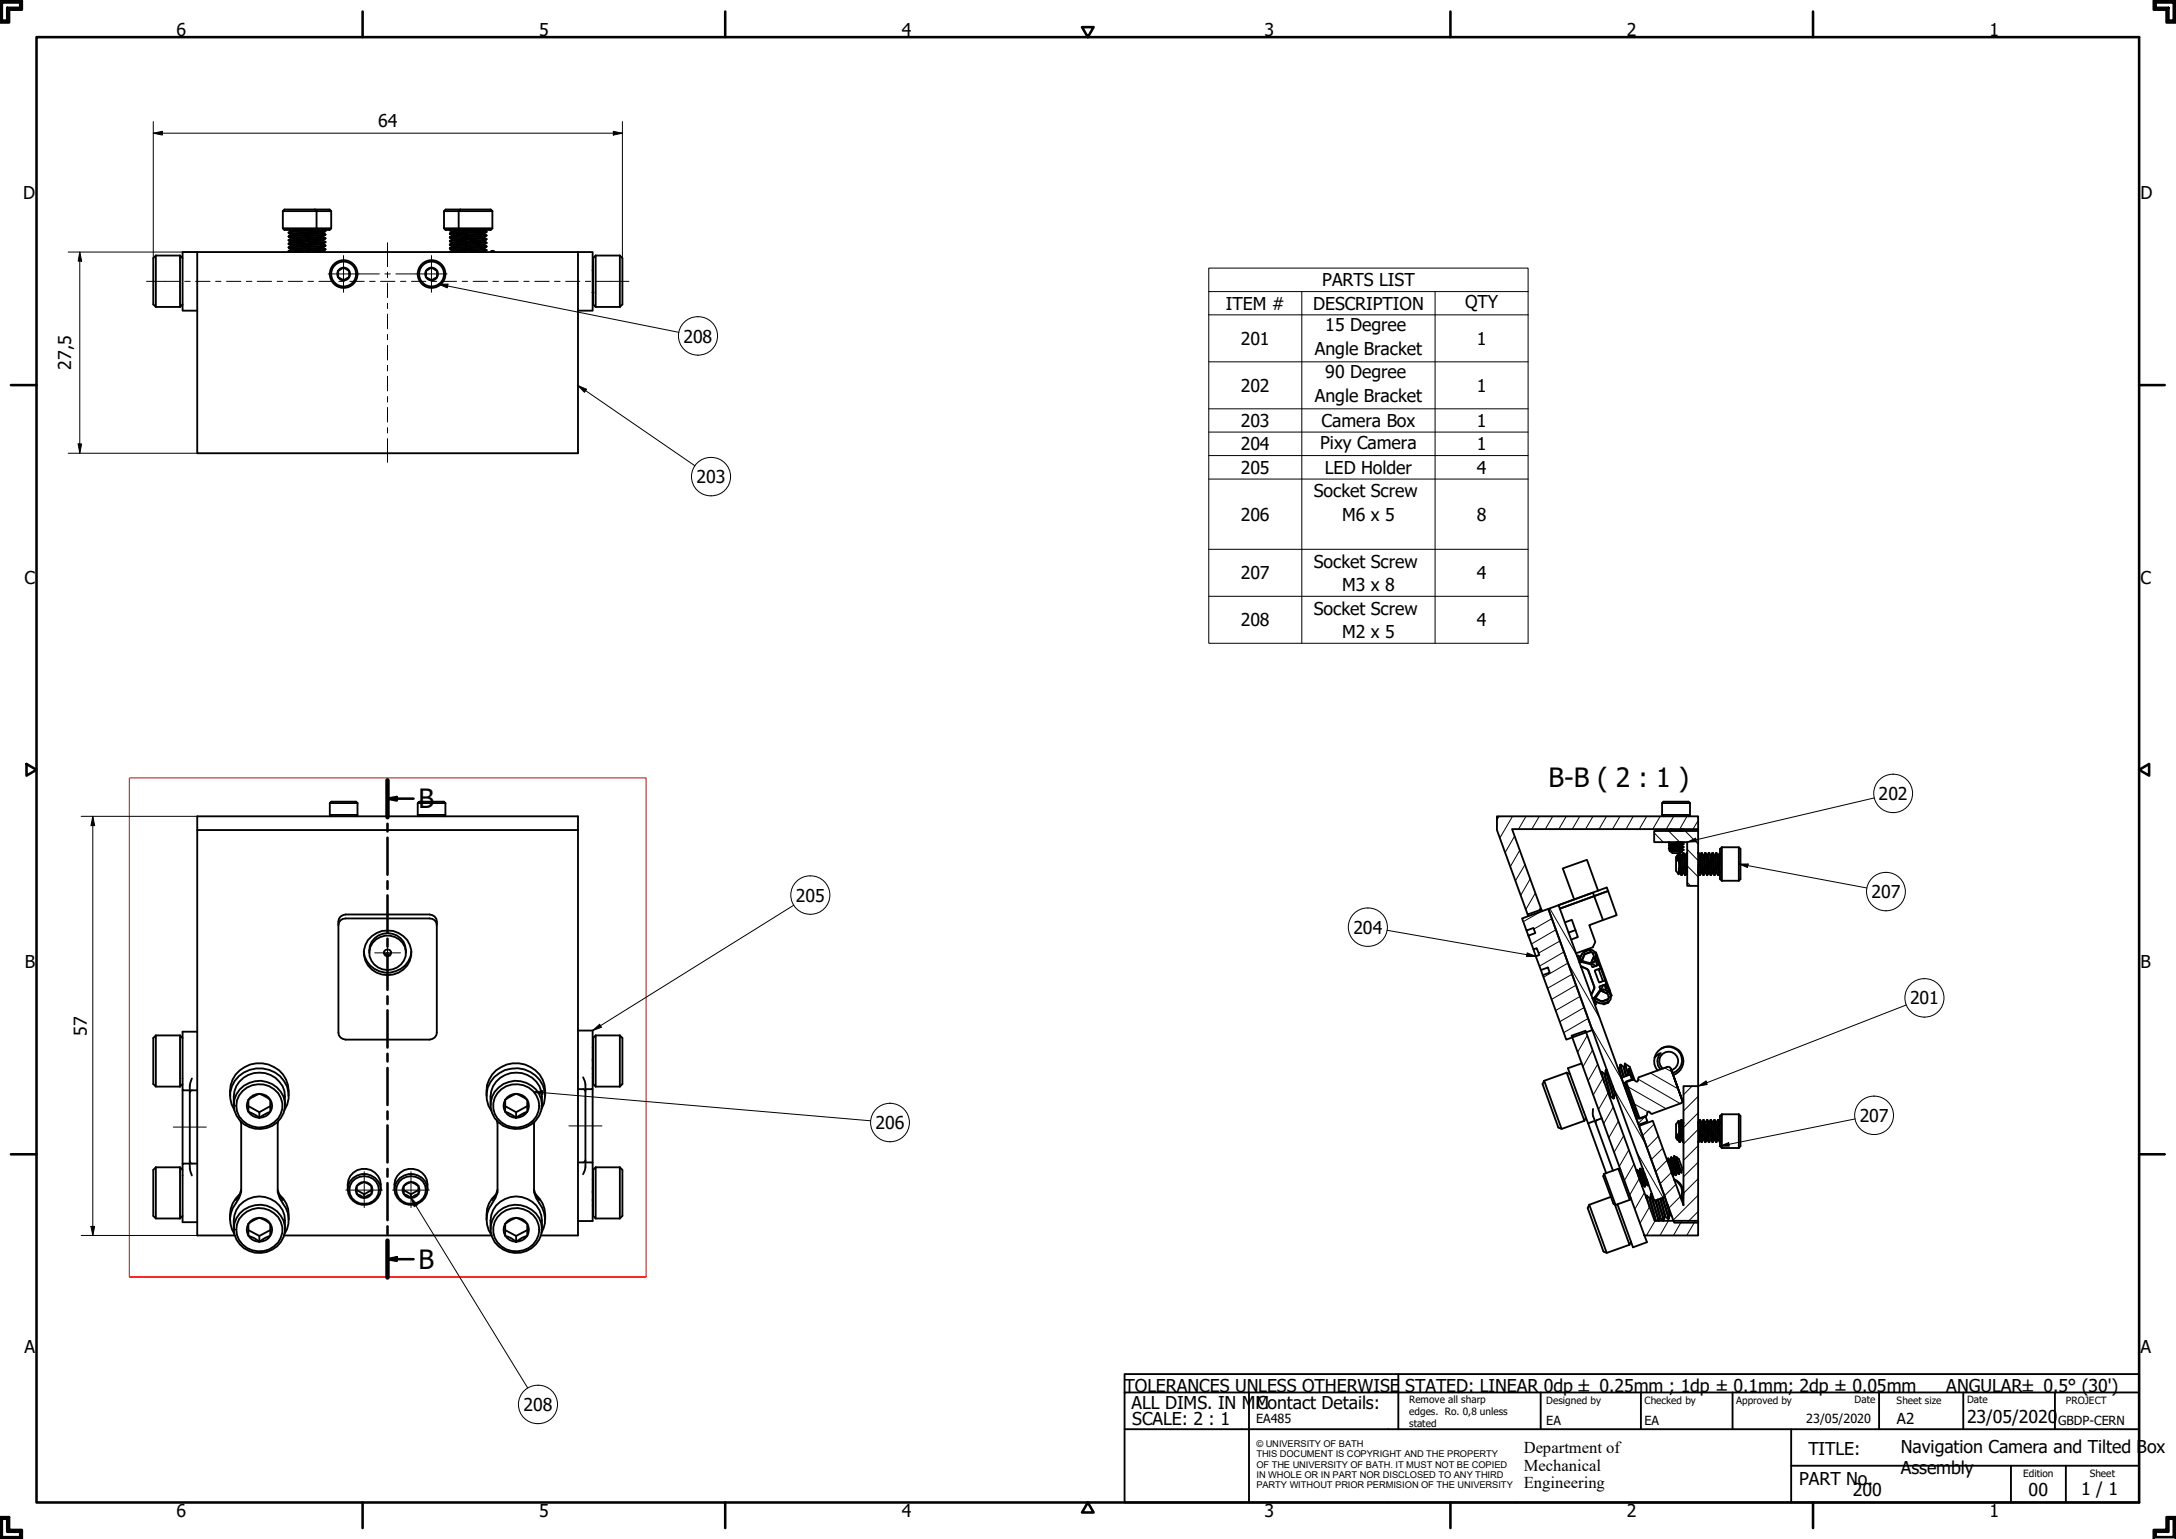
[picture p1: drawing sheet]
<svg xmlns="http://www.w3.org/2000/svg" width="594mm" height="420mm" viewBox="0 0 594 420" stroke-linecap="round" stroke-linejoin="round" font-family="sans-serif">
<!-- layer: Hatch (ISO) -->
<g fill="none" stroke="#000" stroke-width=".27">
<path d="M409.3 222.9l-.6 1M412.9 222.9l-3.5 5.9M413.5 228.3l-2.6 4.5M414.9 232.1l-2.6 4.5M416.4 236l-2.7 4.5M416.6 222.9l-2 3.5M417.8 239.9l-2.6 4.6M420.2 222.9l-2 3.5M423.9 222.9l-2 3.5M427.6 222.9l-2 3.5M431.3 222.9l-2 3.5M434.9 222.9l-2 3.5"/>
<path d="M438.6 222.9l-2 3.5M442.3 222.9l-2.1 3.5M445.9 222.9l-2 3.5M449.6 222.9l-2.1 3.5M451.6 227.4l2.5 2.5M453.3 222.9l-2.1 3.5M455.5 226.9l3.1 3M456.9 222.9l-2 3.5M460.1 226.9l3.5 3.5M460.6 222.9l-2 3.5M460.6 236.4l3 3M460.6 231.9l3 3"/>
<path d="M463.6 224l-1.4 2.4M419.2 243.8l-2.6 4.5M420.6 247.7l-.5 .9M420.8 248.8l-4.9 2.8M423.1 248l7.4 12.8M423.7 250.8l-5 2.9M424.8 253.9l-6.7 3.8M425.9 256.9l-5.8 3.3M427 259.9l-6.7 3.9M460.6 240.9l1 1M428.1 262.9l-6.7 3.9M428.1 263l8.7 15"/>
<path d="M429.2 266l-6.7 3.8M430.3 269l-6.7 3.8M431.4 272l-6.7 3.9M432.5 275.1l-6.7 3.8M433.6 278l-6.7 3.9M429.8 282.5l-.5 .9M433.3 282.7l-2.6 4.6M434.3 280.1l8.7 15M434.7 281.1l-.6 .3M434.8 286.7l-2.6 4.5M436.2 290.6l-2.6 4.5M437.6 294.4l-2.6 4.5"/>
<path d="M439 298.4l-2.6 4.5M440.6 297.3l8.7 15M443.9 296.4l11 6.3M444.3 296.2l-.7 .6M445.5 299.5l-.7 .6M447.2 294.6l11.5 6.7M450.7 293l7.5 4.3M454.5 291.6l2 1.1M457.9 296.6h.1M462 296.5l-2.4 2.4M463.6 299.3l-4 4M440.4 302.2l-2.6 4.5"/>
<path d="M441.8 306.1l-2.6 4.5M443.3 310l-2.6 4.6M444.7 313.9l-2.6 4.5M445.6 301l4.3 2.5M446.1 317.8l-2.6 4.5M446.7 302.8l-.7 .6M446.8 314.6l7.2 12.3M449 305l-1.8 1.7M450.7 304h.1M451.5 306.9l-3.1 3.1M452.8 310.2l-3.2 3.2M454 313.5l-3.2 3.1"/>
<path d="M455.1 316.8l-3.1 3.1M463.6 317.3l-4 4M463.6 312.8l-4 4M463.6 308.3l-4 4M463.6 303.8l-4 4M447.5 321.7l-2.6 4.5M448.9 325.6l-2.6 4.5M450.3 329.5l-2.6 4.5M451.9 333.3l-2.4 4M455.5 333.3l-2.3 4M456.3 320.1l-3.1 3.1M457.5 323.4l-3.1 3.1"/>
<path d="M458.7 326.7l-3.1 3.1M459.2 333.3l-2.3 4M462.9 333.3l-2.4 4M463.6 330.8l-3 3M463.6 326.3l-6.8 6.8M463.6 321.8l-4 4"/>
</g>
<!-- layer: 0 -->
<path d="M35.3 348.6v-136.2h141.1v136.2h-141.1h141.1" fill="none" stroke="#f00" stroke-width=".27"/>
<!-- layer: Visible (ISO) -->
<g fill="none" stroke="#000" stroke-width=".51">
<path d="M77.2 57.6h13.2M86 57.2l.4 .4v4.7l-.4 .5M121.2 57.6h13.2M125.7 57.2l-.5 .4v4.7l.5 .5M134.4 57.6l-.4-.4h-12.3l-.5 .4v4.7M134.4 57.6v4.7M42.5 69.8l-.7 .7v12.6l.7 .7h6.6M42.5 69.8v14M42.5 69.8h6.6M49.1 69.8v14M49.1 69.8l.7 .7M53.8 68.8h104v54.9h-104z"/>
<path d="M53.8 68.8h-4v16h4M77.2 62.3v-4.7l.5-.4h12.3l.4 .4v4.7M77.2 62.3l.5 .5h12.3l.4-.5M77.2 62.3h13.2M78.8 68.5l3.7 .3M78.8 67.5l6 .5M78.8 65.5l6 .5M78.8 64.5l6 .5M78.8 63.5l6 .5M78.8 68.6l1.5 .2M78.8 67.6l6 .5M78.8 66.7l6 .5-.7 .3"/>
<path d="M78.8 65.6l6 .5M78.8 64.6l6 .5M78.8 63.5l.1 .2h.5l5.4 .4M78.8 67.7l.7 .4 4.6 .4M78.8 66.7l1 .4 4.3 .4M78.8 65.6l1 .5 4.3 .4M78.8 64.6l1 .5 4.3 .4M78.8 63.7l.7 .4 4.6 .4M78.8 64.5v.1M78.8 65.5v.1M78.8 66.5v.2M78.8 67.5v.1"/>
<path d="M78.8 68.5v.1M78.8 68.6l.3 .2M79.1 62.8l.7 .3 3.7 .3 .6 .2M79.4 66.1l-.6 .4 6 .5M79.4 68.1l4.7 .5M79.4 67.1l4.7 .5M79.4 66.1l4.7 .5M79.4 65.1l4.7 .5M79.4 64.1l4.7 .5M79.4 63.1l4.7 .5M79.4 63v.1M79.4 64v.1"/>
<path d="M79.4 65v.1M79.4 66v.1M79.4 67v.1M79.4 68v.1M79.4 68.1l-.6 .4M79.4 67.1l-.6 .4M79.4 65.1l-.6 .4M79.4 64.1l-.6 .4M79.4 63.1l-.6 .4M80.3 62.8l4.5 .4-.7 .3M82.5 62.8l2.3 .2M84.1 64.5v.1"/>
<path d="M84.1 65.5v.1M84.1 66.5v.1M84.1 67.5v.1M84.1 68.5v.1M84.1 68.6l.4 .2M84.1 67.6l.7 .4M84.1 66.6l.7 .4M84.1 65.6l.7 .4M84.1 64.6l.7 .4M84.1 63.6l.7 .4M84.5 62.8l.3 .2M84.8 63v.1"/>
<path d="M84.8 64v.1M84.8 65v.1M84.8 66v.1M84.8 67v.1M84.8 68v.1M84.8 68.1l-.7 .4M84.8 66.1l-.7 .4M84.8 65.1l-.7 .4M84.8 64.1l-.7 .4M85.2 62.8h-.6M87 62.8l-2.2 .2M88.1 68.5l-2.9 .3"/>
<path d="M88.1 66.5l-3.5 .3M88.1 65.5l-3.5 .3M88.1 64.5l-3.5 .3M88.1 63.5l-3.5 .4M88.1 68.6l-1.1 .2M88.1 67.6l-3.3 .3M88.1 66.5l-.6 .3-2.7 .2M88.1 65.6l-3.3 .4M88.1 64.6l-3.3 .3M88.1 63.6l-3.3 .3M88.1 63.5v.1M88.1 64.5v.1"/>
<path d="M88.1 65.5v.1M88.1 67.5v.1M88.1 68.5v.1M88.1 68.6l.4 .2M88.1 67.6l.7 .4M88.1 66.6l.7 .4M88.1 65.6l.7 .4M88.1 64.6l.7 .4M88.1 63.6l.7 .4M88.5 62.8l.3 .2-4.3 .4M88.8 68.1l-4.5 .4M88.8 67l-.4 .2-4.1 .3"/>
<path d="M88.8 66.1l-4.5 .4M88.8 65.1l-4.5 .3M88.8 64.1l-4.5 .4M88.8 63.1l-4.5 .4M88.8 68l-4.3 .3M88.8 67l-4.3 .4M88.8 66l-4.3 .3M88.8 65l-4.3 .3M88.8 64l-4.3 .3M88.8 67.2a7.3 7.3 0 0 1-3.7 .6l-.5 .1M88.8 63v.1M88.8 64v.1"/>
<path d="M88.8 65v.1M88.8 66v.1M88.8 68v.1M88.8 68.1l-.7 .4M88.8 66.1l-.7 .4M88.8 65.1l-.7 .4M88.8 64.1l-.7 .4M88.8 63.2l-.7 .3M92.3 74l1.5-.9 1.5 .9v1.7l-1.5 .8-1.5-.8zM116.3 74l1.5-.9 1.5 .9v1.7l-1.5 .8-1.5-.8zM121.2 62.3l.5 .5h12.3l.4-.5M121.2 62.3h13.2"/>
<path d="M122.8 62.8v.1M122.8 63.7v.2M122.8 64.7v.2M122.8 65.8v.1M122.8 67.7v.2M122.8 68.7v.1M122.8 66.9l.6 .4M122.8 65.9l.6 .4M122.8 64.9l.6 .4M122.8 62.9l.6 .4M123.2 62.8l-.4 .1M123.4 64.2v.2"/>
<path d="M123.4 65.3v.1M123.4 66.3h.1M123.4 68.2v.2M126.8 67.7l5.8 .5 .2 .2M126.8 65.8l5.5 .3 .5 .1v.2M126.8 64.7l5.5 .4 .5 .1v.2M126.8 63.7l5.8 .5 .2 .2M126.8 67.7l.1 .2 .5 .1 5.4 .4-.7 .3M126.8 66.9l6 .5-.7 .3M126.8 65.9l6 .4-.7 .5M126.8 64.9l6 .5-.7 .4M126.8 63.7l.1 .2 .5 .1 5.4 .4-.7 .3"/>
<path d="M126.8 62.9l6 .5-.7 .3M126.8 67.9l1 .4 4.3 .4M126.8 66.9l1 .5 4.3 .3M126.8 65.9l1 .4 4.3 .5M126.8 64.9l1 .4 4.3 .5M126.8 63.9l.7 .4 4.6 .4M126.8 62.9l1 .5 4.3 .3M126.8 68.7l.1 .1M126.8 62.8v.1M126.8 64.7v.2M126.8 65.8v.1M126.8 66.8v.1"/>
<path d="M126.8 68.7v.1M126.9 67.9l-3.5 .3M126.9 66.9l-3.1 .3-.4 .2M126.9 66l-3.5 .3M126.9 64.9l-3.5 .4M126.9 63.9l-3.5 .3M126.9 62.9l-3.1 .3-.4 .2M126.9 62.8l5.9 .6M127.1 68.1h-.5a8.1 8.1 0 0 0-3.8 .6M127.1 67l-.5 .1a7.3 7.3 0 0 0-3.8 .6M127.1 66l-.5 .1a7.3 7.3 0 0 0-3.8 .6M127.1 65.1h-.5a8.1 8.1 0 0 0-3.8 .7"/>
<path d="M127.1 64.1h-.5a8.1 8.1 0 0 0-3.8 .6M127.1 63l-.5 .1a7.3 7.3 0 0 0-3.8 .6M127.1 68.6l-3.9 .2M127.1 67.5l-4.3 .4 .6 .3M127.1 66.5l-4.3 .4M127.1 65.6l-4.3 .3M127.1 64.6l-4.3 .3M127.1 63.5l-4.3 .4 .6 .3M127.4 68.4l-4.6 .3M127.4 67.4l-4.6 .3M127.4 66.4l-4.1 .3-.5 .2M127.4 65.4l-4.6 .4"/>
<path d="M127.4 64.4l-4.6 .3M127.4 63.4l-4.6 .3M127.4 66.3l-.6 .5 5.8 .4 .2 .2M127.4 68.4l4.4 .4M127.4 67.4l4.7 .5M127.4 66.3l.7 .2 4 .3M127.4 65.4l4.7 .4M127.4 64.4l4.7 .5M127.4 63.4l4.7 .5M127.4 63.3v.1M127.4 64.2v.2M127.4 65.3v.1"/>
<path d="M127.4 67.3v.1M127.4 68.2v.2M127.4 68.4l-.6 .3M127.4 67.4l-.6 .3M127.4 65.4l-.6 .4M127.4 64.4l-.6 .3M127.4 63.4l-.6 .3M131.8 62.8h.3M132.1 62.8h.1M132.1 63.7v.2M132.1 64.7v.2M132.1 65.8v.1"/>
<path d="M132.1 66.8h.1M132.1 67.7v.2M132.1 68.7v.1M132.1 67.9l.7 .3M132.1 66.8l.7 .4M132.1 65.8l.7 .4M132.1 64.9l.7 .4M132.1 63.9l.7 .3M132.1 62.8l.7 .4M134.2 68.6h.6v.1h-.6zM134.2 68.7l-.1 .1M134.2 68.6l-.2 .2"/>
<path d="M134.8 68.7v.1M134.8 68.6l.2 .2M157.8 68.8h4v16h-4M161.8 73.6l.1 1.4M161.8 72.8h.1M161.8 79.9h.1M161.8 79.9l.1 .2M161.9 72.8v.2M161.9 72.8v.1M162.6 69.8l-.7 .7v12.6l.7 .7M162.6 69.8v14M162.6 69.8h6.6"/>
<path d="M169.2 69.8l.7 .7v12.6l-.7 .7M169.2 69.8v14M49.8 83.1l-.7 .7M162.6 83.8h6.6M90 219.2h7.6M97.6 219.2l-.4-.3h-6.8l-.4 .3v3.3M97.6 219.2v3.3M114 219.2h7.6M121.6 219.2l-.4-.3h-6.8l-.4 .3v3.3M121.6 219.2v3.3M453.8 219.2h7.6M461.4 219.2l-.4-.3h-6.8l-.4 .3v3.3"/>
<path d="M461.4 219.2v3.3M53.8 226.6h104M90 222.5h7.6M90 222.5l.4 .4M97.6 222.5l-.4 .4M114 222.5h7.6M114 222.5l.4 .4M121.6 222.5l-.4 .4M451.6 226.9h12v15h-3v-12h-9zM453.8 222.5h7.6M453.8 222.5l.4 .4M455.6 231.7l4 .4"/>
<path d="M455.6 230.9l4 .4M455.6 230.1l4 .4M455.6 231.6l4 .5M455.6 230l4 .4M455.6 226.8l.6 .1M455.6 226.8v.1M455.6 230v.1M455.6 230.8v.1M455.6 231.6v.1M455.6 231.7l.5 .3M455.6 230.9l.5 .3M455.6 230.1l.5 .3"/>
<path d="M455.7 229.9l-.1 .1M455.8 232.3l3.3 .2M455.8 232.3l.8 .6h2.1M456.1 230.5l-.5 .2 4 .5M456.1 232l3 .4M456.1 231.2l3 .4M456.1 230.4l3 .4M456.1 226.4l3 .4M456.1 232.1l2.9 .4M456.1 231.2l2.9 .5M456.1 230.5l2.9 .4M456.1 226.5l2.9 .4"/>
<path d="M456.1 226.4v.1M456.1 230.4v.1M456.1 232v.1M456.1 232.1l-.3 .2M456.1 231.2l-.5 .4M456.1 226.5l-.5 .3M457.6 229.9l1.4 .1 .6 .4M458 233.7v1.2M458 233.5l-.4 .5v3.7l.7 1M458 233.5v.2M458 233.5h.2M458.2 233.5l-.2 1.4"/>
<path d="M458.4 235.5l-.1 3.2M458.4 233.5l-.4 1.4M458.4 233.5v2M458.5 232.9l-.3 .6M458.5 232.9l-.1 .6M458.5 238.2h.2M458.5 238.2l-.2 .5M458.7 229.9l.4 .1M458.7 232.9l-.3 2.6M458.7 232.9l.3 .6M459 226.4l.6 .1M459 233.5l-.5 4.7"/>
<path d="M459 232.5h.1M459 231.7l.6 .2M459 230.9l.6 .3M459 226.9h.1M459 238.9h.2M459 233.5h.1M459.1 233.5l-.4 4.7M459.1 226.8v.1M459.1 230v.1M459.1 230.8v.1M459.1 231.6v.1M459.1 232.4v.1"/>
<path d="M459.1 232.5l-.5 .4M459.3 229.9l-.2 .1M459.5 232.9l-.5 6-.3-.7M459.5 232.9h.1M459.5 232.9l-.4 .6M459.5 238.2h.1M459.5 238.2l-.3 .7M459.6 226.4v.1M459.6 230.4v.1M459.6 231.2v.1M459.6 232.1l-.5 .3M459.6 231.3l-.5 .3"/>
<path d="M459.6 230.5l-.5 .3M459.6 226.5l-.5 .3M459.6 238.2l.4 .7M460 233.5l-.5 4.7M460 233.5h.1M460.1 233.5l-.5-.6-.4 6M460.1 233.5l-.5 4.7M460.5 232.9l-.5 6M460.5 232.9h.1M460.5 238.2h.1M460.5 232.9l-.4 .6M460.6 233l-.4 5.1-.2 .8"/>
<path d="M460.6 237.9l-.4 1M461.4 222.5l-.4 .4M463.6 226.4v.5M463.6 233l.5 .5M464.1 233.5l-.3 3.4a2.15 2.15 0 0 0 .2 2M464.1 233.5l-.2 .2-.3 4.2M464.5 232.9l-.5 6M464.5 232.9h.1M464.5 238.2h.1M464.5 232.9l-.4 .6M464.6 238.2l-.4 .7M464.6 232.9l-.4 5.5v.4l-.2 .1"/>
<path d="M464.6 232.9l.4 .6M464.6 238.2l.4 .7M465 233.5l-.4 4.7M465 238.9h.1M465 233.5h.1M465.1 233.5l-.5 4.7M465.5 232.9l-.5 6M465.5 232.9h.1M465.5 238.2h.1M465.5 238.2l-.4 .7M465.5 232.9l-.4 .6M465.6 232.9l-.5 6"/>
<path d="M465.6 232.9l.4 .6M465.6 238.2l.4 .7M466 233.5l-.5 4.7M466 238.9h.2M466 233.5h.2M466.5 232.9l-.4 .6-.5 4.7M466.5 238.2h.2M466.5 238.2l-.3 .7M466.7 232.9l-.5 6M466.7 232.9l-.2 .1-.1 .4-.4 5.5M466.7 232.9l.3 .6M467 233.5l-.5 4.7"/>
<path d="M467 238.9h.2M467 233.5h.1M467.1 233.5l-.4 4.7M467.5 232.9l-.5 6-.3-.7M467.5 232.9h.1M467.5 232.9l-.4 .6M467.6 238.2h.1M467.6 238.2l-.4 .7M467.6 238.2l.4 .7M468 233.5l-.4-.6-.4 6M468 233.5l-.4 4.7M468 233.5h.1"/>
<path d="M468.1 233.5l-.5 4.7M468.5 232.9l-.5 6M468.5 232.9h.1M468.5 238.2h.1M468.5 232.9l-.4 .6M468.6 232.9l-.4 5.5v.4l-.2 .1M468.6 232.9l.4 .6M468.6 238.2l.4 .7M469 233.5l-.4 4.7-.4 .7M469 238.9h.1M469 233.5h.1M469.1 233.5l-.5 4.7"/>
<path d="M469.5 232.9l-.5 6M469.5 232.9h.1M469.5 238.2h.1M469.5 238.2l-.4 .7M469.5 232.9l-.4 .6M469.6 233l-.5 5.9M469.6 237.9l-.1 .3M470.1 231.3h4.6l.5 .5v8.2l-.5 .5M470.1 231.3l-.5 .5v8.2l.5 .5M470.1 231.3v9.2M474.7 231.3v9.2M92.4 252.6a1.85 1.85 0 0 1 2-1.9h22.9a1.85 1.85 0 0 1 2 1.9"/>
<path d="M93 250.2l1.4-.5h22.9a2.22 2.22 0 0 1 2 2.9v29.3a1.95 1.95 0 0 1-2 1.9h-22.9a1.95 1.95 0 0 1-2-1.9v-29.3a3.1 3.1 0 0 1 .6-2.4zM99.3 259.8a6.5 6.5 0 0 0 6.5 5.8 6.5 6.5 0 0 0 6.5-5.8M100.5 256.6a6.5 6.5 0 0 1 7.4-2.3 6.5 6.5 0 0 1 4.4 6.5 6.5 6.5 0 0 1-7.2 5.4 6.5 6.5 0 0 1-5.7-6.8l.4-1.4zM102.7 256.5a4.9 4.9 0 0 1 6.1-.2 4.9 4.9 0 0 1 1.4 6 5 5 0 0 1-5.6 2.4 5 5 0 0 1-3.8-4.9l.3-1.2 .6-1.2zM104.8 259.9a1 1 0 0 0 1 .9 1 1 0 0 0 1-.9M415.5 250.7l7.2-2.6 12 33.1-7.1 2.6-6.4-17.6 1.9-.7-.5-1.4-1.9 .7-1.4-3.7 .9-.4-.7-1.8-.8 .3-1.4-3.8 1.9-.7-.5-1.4-1.9 .7zM416.8 254l.5 1.4M417.1 249.7l.1 .4M418.7 259.2l.6 1.9M420.8 248.3l-3.7 1.4-8.4-23.1v-3.7h54.9v3.5h-50.8l8.2 22.4M422.7 248.1l2.8-1 29 79.7-2.8 1zM425.5 247.1l13.2-4.8 .3 .9-3.8 1.4-.3-.9z"/>
<path d="M427.2 251.8l1.9-.7 1.7 4.7-1.9 .7M430.1 253.9l-1.9 .7M432.6 259.9l-.7 .6M433.9 259.4l-.1-.3-1.3 .5 .1 .3M433.9 259.4l-1.3 .5M433.9 259.4a1.17 1.17 0 0 1 1.5 .7M434.1 259.9h.5l.3 .4M436.3 243.2l-3-8.5-6.6 2.4 3.1 8.4M437.6 251.2l3.8-1.3-2.4-6.7-13.2 4.9 9.4-3.5 2.4 6.6-3.7 1.4 1.6 4.6-.7 1.4-4.5 1.7M463.6 241.9v54.6M470.1 240.5h4.6M100.8 260.1a5 5 0 0 1 5-5.4 5 5 0 0 1 5 5.4"/>
<path d="M420.7 264.8l.5 1.4M430.6 261l.4-.1 .5 1.3M431.5 262.2l.3 .4M431.5 263.8l1.8 .8M431.5 262l.3 .6M431.6 263.8l1.7 .8M431.7 260.8l-.3 .7M431.8 262.6l-.6 .2 .7-.1 2.6 .6 .3 .7 1.8-.6 .4 1-1.6 .6 1.1 3.1 .3 .1 1.4-.6 .4 1-1.9 .7 .2 .8-1.7 2.4M431.8 262.6h.1M431.9 260.5l-.7 1.4 .6 .2 .6-1.4 .4-.3-.3 .3M432 263.9l-.3 .2 .3-.1M433.3 264.6l1.9 4.8v.5l-.8 1.7"/>
<path d="M433.3 264.6l.3 .3 1.7 4.5v.5l-.8 1.7M434.3 263l1.4 .7M434.6 271.2l-.3 .1M434.9 260.3l.3 .8-.9 1.9-2.4-.6 .7-1.7M434.9 260.3h.1M434.9 260.3l-.5-.4-1.8 .7M435.1 261.4l.6 .3M435.1 261.4l-.6 1.2 .6 .3 .6-1.2M435.2 261.2l-.1 .2M435.3 272.4v.5M435.4 272.4l-.6 .2M435.4 272.3v.1"/>
<path d="M435.4 272.4l.1 .6M435.4 272.9v.3M435.5 273.3l.3 .9-.4 .1M435.5 262l.6 1.6M435.6 262.2l.7 .4 .3 .8v-.3M435.7 260.8v.9M435.7 260.8l-.2-.7 .2-.1 .4 1M435.7 260.8l.1 .7-.3 .6M435.7 260.8h.1M435.7 260.8a1.37 1.37 0 0 1 .5 1.5M435.7 273.4l.7 .3M435.8 261l.7 2"/>
<path d="M436.4 261.9l3 8.1M436.8 273.9h.9M437 270.4l-1.4 2.1 1.5 .8M437 270.4l1.9 .9 .3 .8M437.1 273.4h.3M437.5 273.3l-.2 .1M437.5 273.4h-.5l-1.3-.7-.3 .6 1.4 .6M437.6 267.8l.6-.2-1.2-3.2-.6 .2 1.2 3.3M437.7 274l1.3-.5 .1 .2-1.1 .5zM437.7 269l-.7 1.4M438 268.8l.6 1.6M438.5 270.3l.7 .4 .3 .6"/>
<path d="M438.7 268.9l-.1-.3 .2 .8-.3 .8M438.7 271.1l.1 .2M438.7 269l.7 2.1M438.8 272.9l-1.3 .5M438.8 272.8l-1.3 .5M438.9 270.6l-.2 .5M438.9 270.6l.6 .7M438.9 270.6l-1.2-.6-.2 .6 1.2 .5M439 269.7a1.12 1.12 0 0 1 .5 1.6M439.2 272.2v.4l-.4 .3M439.2 272.1v.5l-.4 .3M439.5 271.2v.1"/>
<path d="M439.6 270.8l.4 1-.2 .1-.3-.6M439.7 272a1.17 1.17 0 0 1-.7 1.5M42.5 282.7l-.7 .7v12.6l.7 .7h6.6M42.5 282.7v14M42.5 282.7h6.6M49.1 282.7v14M49.1 282.7l.7 .7M49.8 297.7v20M49.8 296l-.7 .7M52.4 294.4a5.9 5.9 0 0 0-.6 3.3v20a5.9 5.9 0 0 0 .6 3.2M53.8 281.7h-4v16h2M53.8 297.7h-1.6l-.4 .6"/>
<path d="M62.8 299.2a8 8 0 0 1 8-8.9 8 8 0 0 1 8 8.9M65.5 297.4a7.2 7.2 0 0 1 7.2-2.1 7.2 7.2 0 0 1 5.1 5.6 7 7 0 0 1-6.6 7.3 7 7 0 0 1-7.4-6.5l.2-1.6 .6-1.4zM66.2 297.9a6.3 6.3 0 0 1 7.1-1.4 6.3 6.3 0 0 1 3.8 6.1 6.3 6.3 0 0 1-6.6 5.2 6.3 6.3 0 0 1-6-5.9l.2-1.5 .6-1.3zM68.4 299.6a3.3 3.3 0 0 1 5.5 .9 3.3 3.3 0 0 1-3.1 4.7 3.3 3.3 0 0 1-3.1-2 3.3 3.3 0 0 1 .7-3.6zM132.8 299.2a8.1 8.1 0 0 1 8-8.9 8.1 8.1 0 0 1 8 8.9M136.1 296.9a7.1 7.1 0 0 1 7.4-1.3 7.1 7.1 0 0 1 4.5 6.1 7 7 0 0 1-6.7 6.5 7 7 0 0 1-7.3-5.8 6.2 6.2 0 0 1 2.1-5.5zM136.9 297.3a6.2 6.2 0 0 1 7.2-.5 6.2 6.2 0 0 1 2.9 6.6 6.4 6.4 0 0 1-6.5 4.4 6.4 6.4 0 0 1-5.8-5.2 5.6 5.6 0 0 1 2.2-5.3zM138.5 299.6a3.4 3.4 0 0 1 4.4-.4 3.4 3.4 0 0 1 1.1 4.3v-3.2l-1.6-1a1.94 1.94 0 0 0-3 0l-1.5 1v3.2l3 1.7 3.1-1.7a3.4 3.4 0 0 1-5 1.1 3.4 3.4 0 0 1-.5-5zM157.8 281.3h4v16h-2M157.8 297.3h1.4M159.2 294.1a5.2 5.2 0 0 1 .6 3.2v20.1a5.2 5.2 0 0 1-.6 3.2M159.2 297.3l.5 .2 .1 .5"/>
<path d="M161.8 291.5l.1 1M161.8 297.3v20.1M161.8 289.2l.1 1.5M161.9 293l-.1 .2M161.9 285.9l-.1 .1M162.6 282.7h6.6M162.6 282.7l-.7 .7v12.6l.7 .7M162.6 282.7v14M162.6 296.7h6.6M169.2 282.7l.7 .7v12.6l-.7 .7M169.2 282.7v14M421.6 295.1l-.5 .9 4.3 11.8 .9 .4 6.3-2.2"/>
<path d="M421.6 295.1l4.7 13.1M427.7 292.8l4.9 13.2M427.7 292.8l.9 .4M427.7 292.8l-6.1 2.3M429.1 282.7l3.8-1.3 18.8 51.9h11.9v4h-14.7zM431.9 290.3l-3.8 1.3 5.5 15.1 1.8-.7M437.1 292.7l.1 .5M437.1 292.7l-.1 .1M437.3 292.6l.7 3M437.3 292.6l-.2 .1M437.3 292.6l.8 .6M438.2 293.2l-.2 .3 1.4 5.1 .1 1"/>
<path d="M438.4 292.1l2.1 7.8-.8-.6M438.4 292.1a8.9 8.9 0 0 0 .8 4.9l.5 2.3M438.5 292.1h-.1M438.7 292.3l-.2-.2 2.1 7.7M439.5 299.3h.2M440.2 296.4l.6 2.4M440.6 299.8l-.1 .1M440.8 298.8l-.2 1M440.9 298.2l.1 .5-.2 .1M440.9 298.7l.3 .2M441.7 291.5l.3 .3M442 291.8l.2 1.1"/>
<path d="M442.2 291.8l.5 2.4M442.2 291.8h-.2M442.3 290.7l-.1 1.1M442.5 290.7l.9 3.3M442.5 290.7h-.2v.3l.9 3M442.5 290.7l.8 .6M442.7 294.2l2.4-.9 .5 1.4-1.7 .6 3.8 10.1 1.6-.6 .5 1.4-2.4 .9zM443.3 291.3l.6 2.5M443.5 291.3h-.2M443.6 290.4a4.8 4.8 0 0 0 .5 3.3M443.6 290.4l.1 .4M443.6 290.4l1.3 .9 1.4 3.6"/>
<path d="M443.7 290.8l.8 2.7M443.7 290.8l.9 2.3M444.6 293.1l.1 .4M444.8 291.8l.8 3M444.8 291.8l-.2 1.3M444.8 291.8l.7 2.1M445.5 293.9l.3 .8M445.6 294.7v.1M452.5 289.7l.1 1.1 .7 1.2M453.4 287.6l-.6 .8-.3 1.4M453.4 287.5l-.6 .3a2.08 2.08 0 0 0-1.1 2.8l.9 1.7M453.6 286.2a4 4 0 0 1 5.6 1.9 4 4 0 0 1-2.4 5.4"/>
<path d="M453.6 286.2a3.7 3.7 0 0 1 5.3 1.7 3.7 3.7 0 0 1-2.3 5.1M453.6 286.3l-1.2 1-.7 1.4M454 291.7a2.57 2.57 0 0 1-.1-4 2.57 2.57 0 0 1 3.9 .8 2.57 2.57 0 0 1-1.5 3.7M456.2 291.8l3.1 9-.4 .4-7.9 2.9-1-.7-.5 1.3-2.3 .7-3.6-9.8 2.2-.9M456.2 291.8l-.4-.5h-.6l-7.8 2.8-.4 1.2-1.2-.6M456.2 291.8l3 8.5zM42.5 318.7l-.7 .7v12.6l.7 .7h6.6M42.5 318.7v14M42.5 318.7h6.6M49.1 318.7v14M49.1 318.7l.7 .7M51.8 317.1l.4 .5 1.6 .1"/>
<path d="M51.8 317.7h-2v16h4M63.8 301.7a7.7 7.7 0 0 1 2.7-7.5 7.2 7.2 0 0 1 11.2 3.7l.1 3.8M64 303.1a7.5 7.5 0 0 1 .2-8.2 7.5 7.5 0 0 1 7.5-3.2 7.5 7.5 0 0 1 6 11.4M65.7 306.1l.1 .6v18.8l-.5 1.6-.9 1.4a7 7 0 0 0-.4 8.4M67.8 302l3 1.6 3-1.6M70.8 303.6v1.6M73.8 300.3l-1.5-1a1.94 1.94 0 0 0-3 0l-1.5 1v3.2l3 1.7M73.8 300.3v3.2l-3 1.7M75.9 306.1l-.1 19.4 .5 1.6 .9 1.4a7.1 7.1 0 0 1 .5 8.4M133.9 301.7a7.7 7.7 0 0 1 2.7-7.5 7.1 7.1 0 0 1 11.4 5.2v2.3M135.6 305.9l.2 .8v18.8l-.5 1.6-.9 1.4a7.2 7.2 0 0 0-.2 8.7M137.9 302l3 1.6 3.1-1.6"/>
<path d="M140.9 303.6v1.6M145.9 306.3l-.1 19.2 .6 1.6a9.9 9.9 0 0 1 2.4 6.8l-1 2.7M147.8 302.8a7.6 7.6 0 0 0-.6-8.1 7.6 7.6 0 0 0-7.6-2.9 7.4 7.4 0 0 0-5.4 11.5M157.8 317.4h1.4M159.8 317.4h2v16h-4M159.8 316.7l-.1 .5-.5 .2M162.6 318.7h6.6M162.6 318.7l-.7 .7v12.6l.7 .7M162.6 318.7v14M169.2 318.7l.7 .7v12.6l-.7 .7M169.2 318.7v14M432.9 305.1l-.3 .9"/>
<path d="M433.6 306.7l4.9 13.6M434.9 302.7a4.5 4.5 0 0 0 .5 3.3l5 13.6M437.3 305.3l-1.5 .6-.2 .6M441.8 319.1l3.1 8.5M441.8 319.1l.6 .3M441.8 319.1l-3.8 1.4M446.8 319.4v.4M447 319.3l.4 1.9M447.5 307.4l3.7-1.4 8.4 23v-32.5h4v37.3h-6.5zM447.5 319.8l-.5-.4 1 3.6M447.5 319.8l.9 3.7M447.5 319.8h.1"/>
<path d="M447.6 319.8l.9 3.7M447.7 319.1l1.3 4.9M447.7 319.1h.2M447.7 319.1l-.1 .7M447.9 319.1l1.2 4.8M447.9 319.1l.5 .3M448.4 319.4l.9 3.8M448.4 319.4h.1M448.5 319.1l-.1 .3M449.2 304.7l.1 .1M455.4 316.3l1.2 4.4M455.4 316.3l-.2 .7"/>
<path d="M455.4 316.3h.1M455.5 316.3l1.3 4.8M455.5 316.3l.5 .4M456 316.7l.9 3.8M456.1 316.7l.8 3.7M456.1 316.7h-.1M456.2 316l1.3 4.8M456.2 316l-.1 .7M456.3 316l.8 2.7a2.75 2.75 0 0 1 .4 2.1M456.3 316h-.1M456.3 316l.5 .4M456.8 316.4l.9 3.7"/>
<path d="M456.9 316.3l-.1 .1M457 315.7l1.3 4.8-.5-.4M457 315.7l-.1 .7 .9 3.7M457.1 315.6l1.2 4.9M457.1 315.6l-.1 .1M457.1 315.6l.5 .5M457.6 316.1l.9 3.7M457.6 316.1h.2M457.8 316.1l.9 3.7M457.8 316l1.2 4.1M457.8 316l.5 .4 1 2.6-.3 1.1M457.8 316v.1"/>
<path d="M458 309.7l.2 1.4M458 311v.1M458 309.7l.4 1.4M458 309.7v1.3M458 311.1h.2M458.2 311.1l.3 .7M458.3 306l.1 3.2M458.3 306l-.7 .9v3.7l.4 .6M458.3 306l.2 .4M458.4 311.1l.3 .7M458.4 309.2l.3 2.6M458.4 309.2v1.9"/>
<path d="M458.5 306.4l.5 4.7M458.5 319.8h.2M458.5 319.8l-.1 .7M458.5 306.4h.2M458.7 306.4l.3-.6 .5 6M458.7 306.4l.4 4.7M458.7 319.8l.3 .3M459 305.8h.2M459 311.1h.1M459 311.1l-.3 .7M459.1 311.1l.4 .7M459.2 305.8l.4 5.9"/>
<path d="M459.2 305.8l.3 .6M459.5 311.8h.1M459.5 306.4l.1 .3M459.5 306.4h.1M463.6 306.7l.3 4.3 .2 .1M464 305.8l.5 6M464 305.8l.2 .1v.4l.4 5.5M464 305.8a2.15 2.15 0 0 0-.2 2l.3 3.3M464.1 311.1l-.5 .6M464.1 311.1l.4 .7M464.2 305.8l.4 .6M464.5 311.8h.1"/>
<path d="M464.5 306.4h.1M464.6 306.4l.4 4.7M464.6 306.4l.5 4.7M465 305.8l.5 6M465 305.8h.1M465 311.1h.1M465 311.1l-.4 .7M465 305.8l-.4 .6M465.1 305.8l.5 6M465.1 305.8l.4 .6M465.1 311.1l.4 .7M465.5 306.4l.5 4.7"/>
<path d="M465.5 311.8h.1M465.5 306.4h.1M465.6 306.4l.5 4.7 .4 .7M466 305.8l.4 5.5 .1 .4 .2 .1M466 305.8h.2M466 311.1h.2M466 311.1l-.4 .7M466 305.8l-.4 .6M466.2 305.8l.5 6M466.2 305.8l.3 .6M466.5 306.4l.5 4.7M466.5 306.4h.2"/>
<path d="M466.7 306.4l.3-.6 .5 6M466.7 306.4l.4 4.7M467 305.8h.2M467 311.1h.1M467 311.1l-.3 .7M467.1 311.1l.4 .7M467.2 305.8l.4 6 .4-.7M467.2 305.8l.4 .6M467.5 311.8h.1M467.6 306.4l.4 4.7M467.6 306.4h.1M467.6 306.4l.5 4.7"/>
<path d="M468 305.8l.5 6M468 305.8l.2 .1v.4l.4 5.5M468 311.1h.1M468 305.8l-.4 .6M468.1 311.1l.4 .7M468.2 305.8l.4 .6 .4 4.7M468.5 311.8h.1M468.5 306.4h.1M468.6 306.4l.5 4.7M469 305.8l.5 6M469 305.8h.1M469 311.1h.1"/>
<path d="M469 311.1l-.4 .7M469 305.8l-.4 .6M469.1 305.8l.5 5.9M469.1 305.8l.4 .6M469.1 311.1l.4 .7M469.5 306.4l.1 .3M469.5 311.8h.1M469.5 306.4h.1M470.1 304.2l-.5 .5v8.2l.5 .5M470.1 304.2v9.2M470.1 313.4h4.6M470.1 304.2h4.6"/>
<path d="M474.7 304.2l.5 .5v8.2l-.5 .5M474.7 304.2v9.2M49.8 332l-.7 .7M63.8 335.5a7.7 7.7 0 0 1 2.7-7.4 7.2 7.2 0 0 1 11.2 3.7l.1 3.7M64.1 337.3h-10.3v-114.4h104v114.4h-10.2M65.4 326.1a7.9 7.9 0 0 0-2.6 6.9M65.5 331.3a7 7 0 0 1 7.9-1.9 7 7 0 0 1 4.4 6.9 7.1 7.1 0 0 1-7.3 5.8 7.1 7.1 0 0 1-6.7-6.6l.2-1.5 .6-1.5zM65.8 324.8a5.4 5.4 0 0 1-1.4 2.8M66.2 331.7a6.3 6.3 0 0 1 7.1-1.4 6.3 6.3 0 0 1 3.8 6.2 6.4 6.4 0 0 1-6.6 5.1 6.4 6.4 0 0 1-6-5.9l.2-1.5 .6-1.4zM67.8 335.8l3 1.6 3-1.6M68.4 333.4a3.3 3.3 0 0 1 5.5 1 3.3 3.3 0 0 1-3.1 4.6 3.3 3.3 0 0 1-3.1-2 3.3 3.3 0 0 1 .7-3.6zM70.8 337.4v1.6"/>
<path d="M73.8 334.1l-1.5-1-1.5-.6-1.5 .6-1.5 1v3.3l1.5 .6 1.5 1M73.8 334.1v3.3l-1.5 .6-1.5 1M75.8 324.8a6 6 0 0 0 1.4 2.8M76.2 326.1a7.5 7.5 0 0 1 2.6 6.9M77.5 337.3h56.7M94.9 324.7a4.6 4.6 0 0 1 4.5-5.6 4.6 4.6 0 0 1 4.5 5.6M96.1 322.6a4 4 0 0 1 5.5-.9 4 4 0 0 1 1.1 5.4 4 4 0 0 1-5.5 1 4 4 0 0 1-1.1-5.5zM96.5 321.5a4.5 4.5 0 0 1 5.2-.4 4.5 4.5 0 0 1 2.1 4.8 4.4 4.4 0 0 1-6 2.8 4.4 4.4 0 0 1-2.2-6.3zM97.4 323.8l1-.7a1.31 1.31 0 0 1 2 0l1 .7v2.2l-1 .4-1 .7-1-.7-1-.4zM97.4 324.9l2 1.2 2-1.2M99.4 326.1v1M107.7 324.7a4.6 4.6 0 0 1 4.5-5.6 4.6 4.6 0 0 1 4.5 5.6"/>
<path d="M109 322.6a4 4 0 0 1 5.4-.9 4 4 0 0 1 1.1 5.4 4 4 0 0 1-5 1.2 4 4 0 0 1-2.1-4.6zM109.3 321.5a4.4 4.4 0 0 1 5.7-.1 4.4 4.4 0 0 1 1 5.6 4.5 4.5 0 0 1-5.5 1.6 4.5 4.5 0 0 1-2.6-5.1l.6-1.1zM110.2 323.8l2-1.1 1 .4 1 .7v2.2l-1 .4-1 .7-2-1.1zM110.2 324.9l2 1.2 2-1.2M112.2 326.1v1M133.9 335.5a7.7 7.7 0 0 1 2.7-7.4 7.1 7.1 0 0 1 11.4 5.1v2.3M135.4 326.1a7.5 7.5 0 0 0-2.6 6.9M135.8 324.8a5.4 5.4 0 0 1-1.4 2.8M136.1 330.7a7.1 7.1 0 0 1 7.5-1.3 7.1 7.1 0 0 1 4.4 6.1 7 7 0 0 1-6.7 6.6 7 7 0 0 1-7.3-5.8 6.4 6.4 0 0 1 2.1-5.6zM136.9 331.2a6.2 6.2 0 0 1 7.2-.6 6.2 6.2 0 0 1 2.9 6.6 6.4 6.4 0 0 1-6.5 4.4 6.4 6.4 0 0 1-5.8-5.1 5.6 5.6 0 0 1 2.2-5.3zM137.9 335.8l3 1.6 3.1-1.6M138.5 333.4a3.4 3.4 0 0 1 4.4-.3 3.4 3.4 0 0 1 1.1 4.3v-3.3l-1.6-1-1.5-.6-1.5 .6-1.5 1v3.3l1.5 .6 1.5 1 1.5-1 1.6-.6a3.4 3.4 0 0 1-5 1 3.4 3.4 0 0 1-.5-5z"/>
<path d="M140.9 337.4v1.6M145.8 324.8a5.4 5.4 0 0 0 1.5 2.8M146.2 326.1a7.9 7.9 0 0 1 2.6 6.9M161.8 327.4l.1 1.1M161.8 325.2l.1 1.5M161.9 329l-.1 .2M161.9 321.9l-.1 .2M162.6 332.7h6.6M433.9 328.9l-.4 .9 4.3 11.9 .9 .4 6.2-2.3M433.9 328.9l4.8 13.2M438 320.5l-.3 .6 2.8 7.6 .6 .3 3.8-1.4M438 320.5l3.1 8.5"/>
<path d="M439.8 326.7l-5.9 2.2M440.9 328.8l4 11M441.6 328.8l4.2 11.7 3.8-1.4-.7-1.8M445.2 327l-.3 .6M445.3 338.9l-.4 .9M448.4 323.5h.1M448.4 323.5l-.1 .4M448.5 323.5l.5 .5M448.9 320.1l.9 3.5M449.1 323.9l-.1 .1M449.3 323.2h.1M449.3 323.2l-.2 .7"/>
<path d="M449.3 323.2l.5 .4M449.4 326.5l-.1 .2M449.5 321.9l.5 1.7M449.6 326.4h-.2l.1 .7M450 323.6h-.2M450 323.3v.3M450.3 327.1l-.8-.7 .8 3.1M450.3 327.1l1.5 6M450.5 327l-.2 .1M450.7 326l2.1 7.3M450.7 326a8.6 8.6 0 0 0 .8 4.8l.5 2.2M450.8 325.9l-.1 .1"/>
<path d="M450.9 325.9l2 7.4M450.9 325.9l.1 .2M451.8 333.1v.2M451.9 327.8l1.2 4.2-.1 1.3M452 333l-.2 .1M452 333l.2 .3M452.1 327.7l1.2 4.4v.5l-.2 .1M452.5 327.5l1.6 5.7M452.7 327.4l1.6 5.8M453.2 327.3l1.3 4.8M453.3 332.6l.8 .6M453.4 327.2l1.2 4.9"/>
<path d="M453.8 327.1l1.6 5.7M454 327l1.4 4.6 .2 1-.2 .2M454.3 333.2h-.2M454.5 332.1l-.2 1.1M454.5 326.8l1.3 4.8-.2 1.1M454.6 332.1h-.1M454.6 332.1l.8 .7M455.3 328.8l.6 2.8M455.9 331.6l-.1 .1M455.9 331.6l.5 .5M456.7 321.1h.1M456.9 320.5l-.1 .6"/>
<path d="M456.9 320.4v.1M456.9 320.4l.6 .4M457 321.9a4 4 0 0 1 2.1 5.7M457.1 322.1a3.7 3.7 0 0 1 1.8 5M457.7 320.1l-.1 .7M457.8 320.1h-.1"/>
<circle cx="93.8" cy="74.8" r="3.8"/>
<circle cx="93.8" cy="74.8" r="3.4"/>
<circle cx="93.8" cy="74.8" r="1.75"/>
<circle cx="117.8" cy="74.8" r="3.8"/>
<circle cx="117.8" cy="74.8" r="3.4"/>
<circle cx="117.8" cy="74.8" r="1.75"/>
<circle cx="105.8" cy="260.1" r=".96"/>
<circle cx="99.4" cy="324.9" r="2.26"/>
<circle cx="112.2" cy="324.9" r="2.26"/>
</g>
<g fill="#000">
<circle cx="161.8" cy="79.9" r=".25"/>
<circle cx="463.6" cy="238.2" r=".25"/>
<circle cx="463.6" cy="232.9" r=".25"/>
<circle cx="433.9" cy="259.4" r=".25"/>
<circle cx="431.5" cy="262.2" r=".25"/>
<circle cx="435.4" cy="272.9" r=".25"/>
<circle cx="435.5" cy="260.1" r=".25"/>
<circle cx="435.9" cy="263.2" r=".25"/>
<circle cx="437" cy="264.4" r=".25"/>
<circle cx="437.7" cy="274" r=".25"/>
<circle cx="438.2" cy="269.2" r=".25"/>
<circle cx="438.2" cy="267.6" r=".25"/>
<circle cx="439" cy="273.5" r=".25"/>
<circle cx="455.2" cy="317" r=".25"/>
<circle cx="463.6" cy="311.8" r=".25"/>
<circle cx="463.6" cy="306.4" r=".25"/>
</g>
<!-- layer: Section Line (ISO) -->
<g fill="none" stroke="#000" stroke-width=".7">
<path d="M105.8 218l2.5-.4v.9zM105.8 213v10.1M105.8 218h7.1M105.8 224.9v2.1M105.8 228.7v10.1M105.8 240.6v2.1M105.8 244.5v10.1M105.8 256.3v2.1M105.8 260.1v10.1M105.8 272v2.1M105.8 275.8v10.2M105.8 287.7v2.1"/>
<path d="M105.8 291.6v10.1M105.8 303.4v2.1M105.8 307.3v10.1M105.8 319.1v2.1M105.8 323v10.1M105.8 334.8v2.1M105.8 338.7v10.1M105.8 343.8l2.5-.5v.9zM105.8 343.8h7.1"/>
</g>
<path d="M105.8 213v10.1M105.8 338.7v10.1" fill="none" stroke="#000" stroke-width="1.2"/>
<g fill="#000">
<path d="M105.8 218l2.5-.4v.9z" fill-rule="evenodd"/>
<path d="M105.8 343.8l2.5-.5v.9z" fill-rule="evenodd"/>
</g>
<!-- layer: Border (ISO) -->
<g fill="none" stroke="#000" stroke-width=".7">
<path d="M0 .2h6v2.4h-3.5v3.5h-2.5zM.5 .7h5v1.4h-3.5v3.5h-1.5zM10 10.1h574v400.1h-574zM99 3.2v6.9M198 3.2v6.9M295.4 7.4h3.2l-1.6 2.7zM396 3.2v6.9M495 3.2v6.9M588 .2h6v5.9h-2.5v-3.5h-3.5zM588.5 .7h5v4.9h-1.5v-3.5h-3.5zM3 105.1h7M584 105.1h7"/>
<path d="M7.2 208.6l2.8 1.6-2.8 1.6zM584 210.2l2.7-1.6v3.2zM3 315.1h7M584 315.1h7M0 414.2h2.5v3.5h3.5v2.5h-6zM.5 414.6h1.5v3.6h3.5v1.5h-5zM99 410.2v7M198 410.2v7M297 410.2l1.6 2.7h-3.2zM396 410.2v7M495 410.2v7M592 414.6h1.5v5.1h-5v-1.5h3.5z"/>
<path d="M588 420.2v-2.5h3.5v-3.5h2.5v6"/>
</g>
<!-- layer: Title (ISO) -->
<g fill="none" stroke="#000" stroke-width=".51">
<path d="M381.8 375.1v15.1M307 380.2v-5.1h277v5.1M307 380.2h277v30h-277zM307 390.2h277M341 380.2v30M420.6 380.2v10M448 380.2v10M473 380.2v10M489 390.2v20M513 380.2v10M536 380.2v10M561 380.2v10"/>
<path d="M489 400.2h95M549 400.2v10M564 400.2v10"/>
</g>
<!-- layer: Symbol (ISO) -->
<g fill="none" stroke="#000" stroke-width=".27">
<path d="M119.8 77.6h2.5l-.2 1zM119.8 77.6l65.5 13.1M330 79.6v-6.4h87.2v6.4M355.4 79.6v96M391.8 79.6v96M417.2 79.6h-87.2v6.4M417.2 79.6v96h-87.2v-89.6M190.4 86.5a5.2 5.2 0 0 1 5.5 5.1 5.2 5.2 0 0 1-5.2 5.3M190.4 97h.2M190.5 86.5a5.2 5.2 0 0 0-5.3 5.2 5.2 5.2 0 0 0 5.3 5.2M330 86h87.2M330 98.8h87.2"/>
<path d="M157.8 105.3l2.3 1-.5 .8zM157.8 105.3l31.9 21.9M330 111.6h87.2M330 118h87.2M194.2 124.9a5.3 5.3 0 0 1 5 6.5 5.3 5.3 0 0 1-7.4 3.6 5.3 5.3 0 0 1-2-8 5.2 5.2 0 0 1 4.4-2.1M330 124.4h87.2M330 130.8h87.2M330 150h87.2M330 162.8h87.2M511.7 217.8l-51.1 12.1M516.8 211.4a5.2 5.2 0 0 1 5.4 5.2 5.2 5.2 0 0 1-5.4 5.2M516.8 211.4a5.2 5.2 0 0 0-5.2 5.2 5.2 5.2 0 0 0 5.2 5.2"/>
<path d="M221.3 239.1a5.2 5.2 0 0 0-5.4 5.2 5.2 5.2 0 0 0 5.2 5.3M221.3 239.1a5.2 5.2 0 0 1 5.3 5.3 5.2 5.2 0 0 1-5.3 5.2M460.6 229.9l2.3-1.1 .3 1zM474.7 235.9h2.6l-.2 .9zM474.7 235.9l35 6.5M514.8 238.2a5.2 5.2 0 0 1 5.4 5.2 5.2 5.2 0 0 1-5.4 5.2M514.8 238.2a5.2 5.2 0 0 0-5.2 5.2 5.2 5.2 0 0 0 5.2 5.2M216.7 247.1l-54.9 34.2M221.2 249.7h.1M373.5 247.9a5.2 5.2 0 0 0-5.4 5.2 5.2 5.2 0 0 0 5.4 5.3M373.5 247.9a5.2 5.2 0 0 1 5.3 5.2 5.2 5.2 0 0 1-5.3 5.3M378.7 254l40.6 7.1"/>
<path d="M416.9 260.1l2.4 1-2.5 .1zM520.4 274.4l-56.8 22.1M525.3 277.7h.2M525.3 277.7a5.3 5.3 0 0 1-5-6.5 5.3 5.3 0 0 1 7.4-3.6 5.3 5.3 0 0 1 2 7.9 5.2 5.2 0 0 1-4.2 2.2M145.7 298.1l2.6-.3-.1 1zM145.7 298.1l92 7.9M161.8 281.3l1.9-1.7 .5 .9zM463.6 296.5l2.2-1.4 .3 1zM511.7 299.3a5.2 5.2 0 0 1 5.3 5.2 5.2 5.2 0 0 1-5.3 5.2M511.7 299.3a5.2 5.2 0 0 0-5.4 5.2 5.2 5.2 0 0 0 5.4 5.2M242.9 301.2h.2M242.9 301.2a5.2 5.2 0 0 0-4.5 7.7 5.2 5.2 0 0 0 8.9 .6 5.2 5.2 0 0 0-3.4-8.2l-.9-.1"/>
<path d="M469.6 312.9l2.3-.9 .2 .9zM506.5 305.5l-36.9 7.4M112.3 327.2l31.8 51.7M112.3 327.1l1.7 1.8-.9 .5-.8-2.1M147 378.2a5.2 5.2 0 0 1 5.2 5.2 5.2 5.2 0 0 1-5.2 5.3M147 378.2a5.2 5.2 0 0 0-5.5 5.2 5.2 5.2 0 0 0 5.5 5.3"/>
</g>
<g fill="#000">
<path d="M119.8 77.6h2.5l-.2 1z" fill-rule="evenodd"/>
<path d="M157.8 105.3l2.3 1-.5 .8z" fill-rule="evenodd"/>
<path d="M460.6 229.9l2.3-1.1 .3 1z" fill-rule="evenodd"/>
<path d="M474.7 235.9h2.6l-.2 .9z" fill-rule="evenodd"/>
<path d="M161.8 281.3l1.9-1.7 .5 .9z" fill-rule="evenodd"/>
<path d="M416.9 260.1l2.4 1-2.5 .1z" fill-rule="evenodd"/>
<path d="M145.7 298.1l2.6-.3-.1 1z" fill-rule="evenodd"/>
<path d="M463.6 296.5l2.2-1.4 .3 1z" fill-rule="evenodd"/>
<path d="M469.6 312.9l2.3-.9 .2 .9z" fill-rule="evenodd"/>
<path d="M112.2 327.1l1.8 1.8-.9 .5z" fill-rule="evenodd"/>
</g>
<!-- layer: Centerline (ISO) -->
<g fill="none" stroke="#000" stroke-width=".27">
<path d="M40 76.8h9M50.4 76.8h1.5M53.4 76.8h3.9M58.9 76.8h1.4M61.8 76.8h4M67.2 76.8h1.6M70.2 76.8h4M75.7 76.8h1.5M78.7 76.8h3.9M84.1 76.8h1.5M87.1 76.8h3.9M89.6 74.8h14"/>
<path d="M92.5 76.8h1.5M95.5 76.8h3.9M100.9 76.8h1.5M103.9 76.8h3.9M105.1 74.8h1.5M105.8 66.3v6.5M105.8 74.3v1.5M105.8 77.3v4M108.1 74.8h13.9M109.3 76.8h1.5M112.3 76.8h4M117.7 76.8h1.6"/>
<path d="M120.8 76.8h3.9M126.2 76.8h1.4M129.2 76.8h3.9M134.6 76.8h1.5M137.6 76.8h3.9M143 76.8h1.5M146 76.8h3.9M151.4 76.8h1.5M154.4 76.8h3.9M159.8 76.8h1.5M162.8 76.8h8.9M105.8 82.8v1.4"/>
<path d="M105.8 85.8v4M105.8 91.3v1.5M105.8 94.3v4M105.8 99.7v1.6M105.8 102.7v4M105.8 108.2v1.6M105.8 111.2v4M105.8 116.8v1.4M105.8 119.7v6.5M47.3 307.7h9M155.3 307.4h9"/>
</g>
<!-- layer: Center Mark (ISO) -->
<path d="M93.8 69.8v10M117.8 69.8v10M105.8 256.6v7M102.3 260.1h7M99.4 319.9v9.8M112.2 319.9v9.8M94.4 324.9h10M107.2 324.9h10" fill="none" stroke="#000" stroke-width=".27"/>
<!-- layer: Dimension (ISO) -->
<g fill="none" stroke="#000" stroke-width=".27">
<path d="M41.8 36.4l2.5-.5v1zM41.8 36.4h128.1M41.8 33.2v37.3M167.4 35.9l2.5 .5-2.5 .5zM169.9 33.2v37.3M18.6 68.8h35.2M21.8 68.8l.5 2.5h-1zM21.8 68.8v54.9M18.6 123.7h35.2M21.3 121.2h1l-.5 2.5zM22.2 222.9h31.6M25.3 222.9l.5 2.5h-1z"/>
<path d="M25.3 222.9v114.4M22.2 337.3h31.6M24.8 334.8h1l-.5 2.5z"/>
</g>
<g fill="#000">
<path d="M41.8 36.4l2.5-.5v1z" fill-rule="evenodd"/>
<path d="M167.4 35.9l2.5 .5-2.5 .5z" fill-rule="evenodd"/>
<path d="M21.8 68.8l.5 2.5h-1z" fill-rule="evenodd"/>
<path d="M21.3 121.2h1l-.5 2.5z" fill-rule="evenodd"/>
<path d="M25.3 222.9l.5 2.5h-1z" fill-rule="evenodd"/>
<path d="M24.8 334.8h1l-.5 2.5z" fill-rule="evenodd"/>
</g>
<g font-size="7.2">
<text x="422.8" y="214.8">B-B ( 2 : 1 )</text>
<text x="114.3" y="220.7">B</text>
<text x="114.3" y="346.4">B</text>
</g>
<g font-size="4.8">
<text x="48.2" y="9.8">6</text>
<text x="147.2" y="9.8">5</text>
<text x="246.2" y="9.8">4</text>
<text x="345.2" y="9.8">3</text>
<text x="444.2" y="9.8">2</text>
<text x="543.2" y="9.8">1</text>
<text x="103.3" y="34.8">64</text>
<text x="6.3" y="54.4">D</text>
<text x="584.4" y="54.4">D</text>
<text x="361" y="78.1">PARTS LIST</text>
<text x="334.7" y="84.5">ITEM #</text>
<text x="358.5" y="84.5">DESCRIPTION</text>
<text x="400" y="84.1">QTY</text>
<text x="186.6" y="93.5">208</text>
<text x="338.8" y="94.1">201</text>
<text x="361.8" y="90.5">15 Degree</text>
<text x="403.2" y="94.1">1</text>
<text x="19.4" y="100.9" transform="rotate(-90 19.4 100.9)">27,5</text>
<text x="359" y="96.8">Angle Bracket</text>
<text x="338.8" y="106.9">202</text>
<text x="361.8" y="103.3">90 Degree</text>
<text x="403.2" y="106.9">1</text>
<text x="359" y="109.6">Angle Bracket</text>
<text x="338.8" y="116.6">203</text>
<text x="360.8" y="116.5">Camera Box</text>
<text x="403.2" y="116.6">1</text>
<text x="338.8" y="122.9">204</text>
<text x="360.4" y="122.5">Pixy Camera</text>
<text x="403.2" y="122.9">1</text>
<text x="190.2" y="131.9">203</text>
<text x="338.8" y="129.3">205</text>
<text x="361.7" y="129.4">LED Holder</text>
<text x="403.2" y="129.3">4</text>
<text x="358.7" y="135.8">Socket Screw</text>
<text x="338.8" y="142.2">206</text>
<text x="366.4" y="142.2">M6 x 5</text>
<text x="403.2" y="142.2">8</text>
<text x="358.7" y="155">Socket Screw</text>
<text x="6.7" y="159.4">C</text>
<text x="338.8" y="158.2">207</text>
<text x="366.4" y="161.4">M3 x 8</text>
<text x="403.2" y="158.2">4</text>
<text x="584.4" y="159.4">C</text>
<text x="358.7" y="167.8">Socket Screw</text>
<text x="338.8" y="170.9">208</text>
<text x="403.2" y="170.9">4</text>
<text x="366.4" y="174.2">M2 x 5</text>
<text x="512.9" y="218.4">202</text>
<text x="511" y="245.2">207</text>
<text x="217.3" y="246.2">205</text>
<text x="369.5" y="254.9">204</text>
<text x="6.8" y="264.4">B</text>
<text x="584.4" y="264.4">B</text>
<text x="521.5" y="274.2">201</text>
<text x="23.7" y="282.7" transform="rotate(-90 23.7 282.7)">57</text>
<text x="239" y="308.2">206</text>
<text x="507.7" y="306.2">207</text>
<text x="6.7" y="369.4">A</text>
<text x="584.4" y="369.4">A</text>
<text x="307" y="380">TOLERANCES UNLESS OTHERWISE</text>
<text x="383.7" y="380">STATED: LINEAR 0dp ± 0.25mm ; 1dp ± 0.1mm; 2dp ± 0.05mm</text>
<text x="531.4" y="380">ANGULAR± 0.5° (30')</text>
<text x="142.9" y="385.2">208</text>
<text x="308.9" y="384.7">ALL DIMS. IN MM</text>
<text x="309.1" y="388.9">SCALE: 2 : 1</text>
<text x="343.2" y="384.8">Contact Details:</text>
<text x="537" y="388.4">23/05/2020</text>
<text x="493.7" y="397.2">TITLE:</text>
<text x="518.9" y="396.7">Navigation Camera and Tilted Box</text>
<text x="491.2" y="405.3">PART No.</text>
<text x="518.9" y="402.4">Assembly</text>
<text x="505.8" y="408.4">200</text>
<text x="553.8" y="408.4">00</text>
<text x="568.2" y="408.1">1 / 1</text>
<text x="48.2" y="414.1">6</text>
<text x="147.2" y="414.1">5</text>
<text x="246.2" y="414.1">4</text>
<text x="345.2" y="414.1">3</text>
<text x="444.2" y="414.1">2</text>
<text x="543.2" y="414.1">1</text>
</g>
<g font-size="4.5">
<text x="416" y="396.8">Department of</text>
<text x="416" y="401.6">Mechanical</text>
<text x="416" y="406.3">Engineering</text>
</g>
<text font-size="4.1" x="517.9" y="388.7">A2</text>
<g font-size="3.4">
<text x="343" y="388.4">EA485</text>
<text x="422.1" y="389.2">EA</text>
<text x="449" y="389.2">EA</text>
<text x="493.1" y="388.6">23/05/2020</text>
<text x="561.9" y="389.2">GBDP-CERN</text>
</g>
<g font-size="2.7">
<text x="384.7" y="382.9">Remove all sharp</text>
<text x="422.1" y="383.3">Designed by</text>
<text x="449" y="383.3">Checked by</text>
<text x="474" y="383.3">Approved by</text>
<text x="506.3" y="383.1">Date</text>
<text x="517.8" y="383.3">Sheet size</text>
<text x="537" y="383.1">Date</text>
<text x="564" y="383.2">PROJECT</text>
<text x="384.7" y="386.2">edges. Ro. 0,8 unless</text>
<text x="384.7" y="389.5">stated</text>
<text x="552.4" y="403.3">Edition</text>
<text x="570.5" y="403.3">Sheet</text>
</g>
<g font-size="2.5">
<text x="343" y="395">© UNIVERSITY OF BATH</text>
<text x="343" y="397.8">THIS DOCUMENT IS COPYRIGHT AND THE PROPERTY</text>
<text x="343" y="400.7">OF THE UNIVERSITY OF BATH. IT MUST NOT BE COPIED</text>
<text x="343" y="403.5">IN WHOLE OR IN PART NOR DISCLOSED TO ANY THIRD</text>
<text x="343" y="406.3">PARTY WITHOUT PRIOR PERMISION OF THE UNIVERSITY</text>
</g>
</svg>
